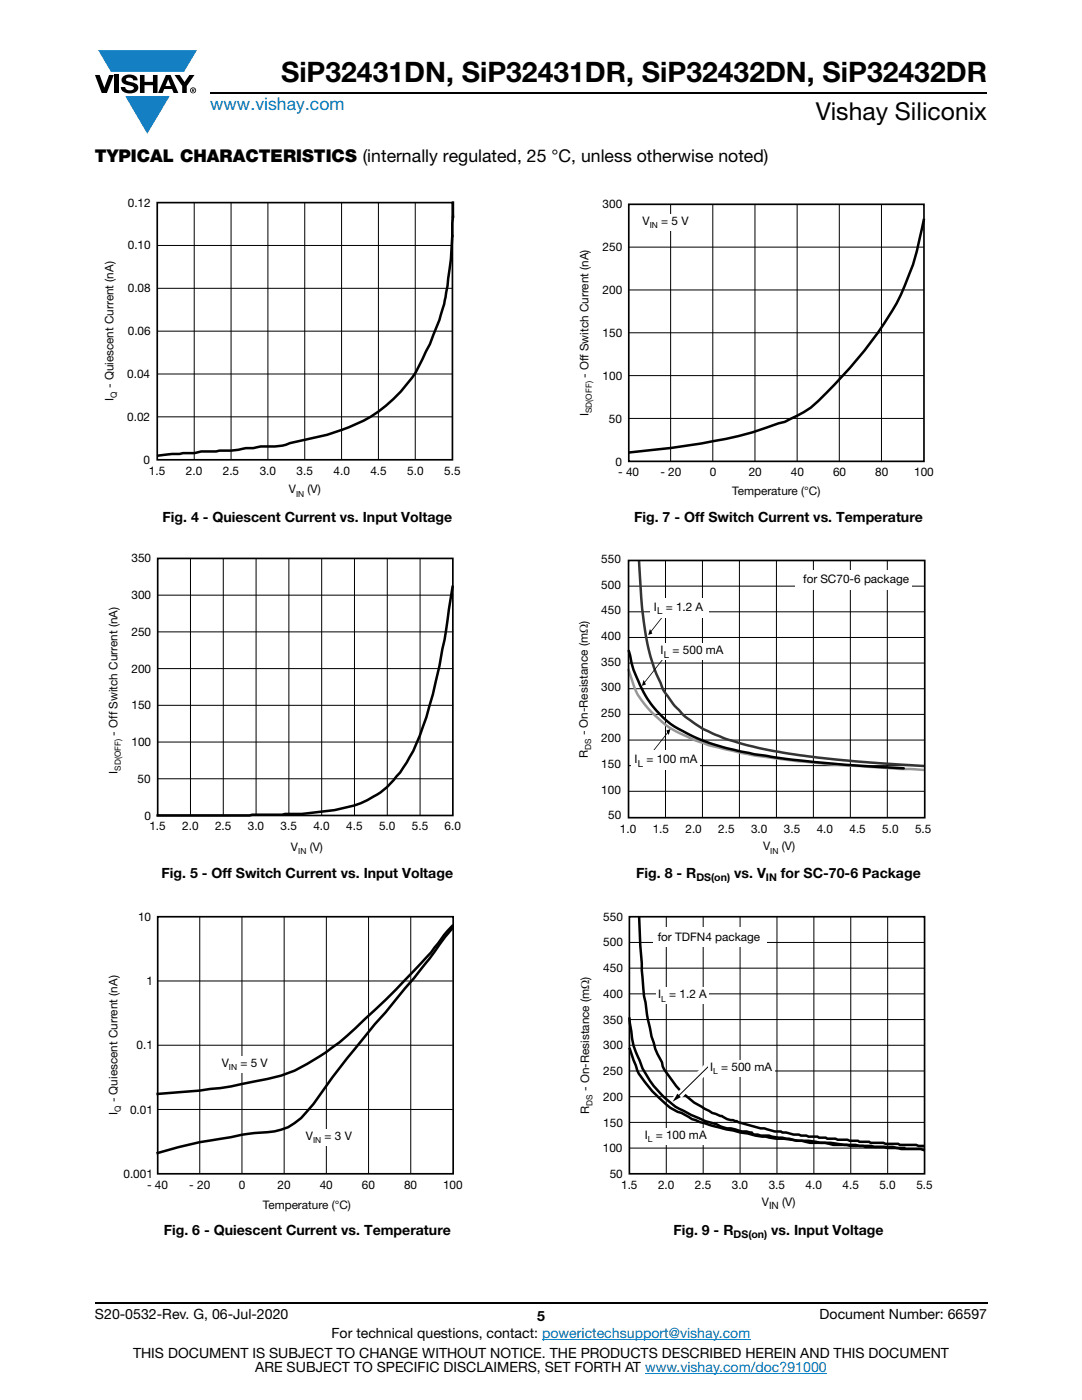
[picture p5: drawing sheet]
<svg xmlns="http://www.w3.org/2000/svg" width="216mm" height="279mm" viewBox="0 0 216 279" stroke-linecap="round" stroke-linejoin="round" font-family="sans-serif">
<g fill="#147fc3">
<path d="M19.6 10h19.7l-2.6 4.3h-1.1h-13.5z"/>
<path d="M25 19.2h8.9l-4.5 7.5z"/>
</g>
<g fill="#000">
<path d="M18.9 15h1l.9 2.5 1-2.5h.9l-1.4 3.6h-1zM22.9 15h.9v3.6h-.9zM24.6 15.3a2.1 2.1 0 0 1 2.8 .3l.1 .4h-.9a.79 .79 0 0 0-.7-.5 .79 .79 0 0 0-.8 .4l.3 .3 1 .2a1.08 1.08 0 0 1 1.2 1 1.08 1.08 0 0 1-1.1 1.2 1.73 1.73 0 0 1-2.4-1.2h.9a.96 .96 0 0 0 .8 .6 .96 .96 0 0 0 .9-.4 1.31 1.31 0 0 0-1.2-.6 1.03 1.03 0 0 1-1.1-.6 1.03 1.03 0 0 1 .2-1.1zM27.9 15h.9v1.3h1.7v-1.3h.9v3.6h-.9v-1.6h-1.7v1.6h-.9zM34.8 15h1.1l.9 1.4 1-1.4h1l-1.5 2.2v1.4h-.9v-1.4z"/>
<path d="M33.6 15.9l.5 1.3h-1.1zM33.1 15l-1.6 3.6h1l.3-.8h1.5l.3 .8h1l-1.6-3.6z"/>
<path d="M38.4 17.8h.2v.2h-.2zM38.3 17.7v.7h.1v-.3l.4 .3-.2-.3 .2-.2-.1-.2z"/>
<path d="M38.1 18a.46 .46 0 0 1 .9 0 .46 .46 0 0 1-.9 0zM37.9 18a.6 .6 0 0 0 1.2 0 .6 .6 0 0 0-1.2 0z"/>
</g>
<path d="M42 18.6h155M18.9 260h178.1" fill="none" stroke="#000" stroke-width=".36"/>
<path d="M108.2 267.3h41.6M128.7 274h36.3" fill="none" stroke="#007ec4" stroke-width=".2"/>
<path d="M20.7 39.3h71.2v60.4h-71.2z" fill="#fff"/>
<path d="M90.4 40.4a110.9 110.9 0 0 1-1.1 16.6 32.8 32.8 0 0 1-2.8 9.8l-.7 1.9-.8 1.5a27.6 27.6 0 0 1-18.2 16.1l-1.5 .5-7.5 1.6a8.3 8.3 0 0 1-4.3 .7h-1.5l-1.5 .3h-1.4a15.1 15.1 0 0 1-5.3 .5l-.7 .2h-2.9l-1.4 .3h-2.3l-4.9 .5" fill="none" stroke="#000" stroke-width=".5"/>
<path d="M31.4 40.4h58.9v51.4h-58.9z" fill="none" stroke="#000" stroke-width=".34"/>
<path d="M31.4 57.5h58.9M31.4 49h58.9M38.8 40.4v51.3M46.1 40.4v51.3M53.5 40.4v51.3M60.8 40.4v51.3M68.2 40.4v51.3M75.5 40.4v51.3M82.9 40.4v51.3M31.4 66.1h58.9M31.4 74.6h58.9M31.4 83.2h58.9" fill="none" stroke="#000" stroke-width=".2"/>
<path d="M21.5 110.3h70.5v60.7h-70.5z" fill="#fff"/>
<path d="M90.3 117.1l-.7 4.5a119.1 119.1 0 0 1-5.8 25.2 26.4 26.4 0 0 1-7.9 11.4l-.7 .4a21.4 21.4 0 0 1-9.7 3.2l-2.7 .3a25.6 25.6 0 0 1-5.9 .3l-.6 .2h-5.9l-.6 .1h-18.3" fill="none" stroke="#000" stroke-width=".5"/>
<path d="M31.5 111.4h58.9v51.3h-58.9z" fill="none" stroke="#000" stroke-width=".34"/>
<g fill="none" stroke="#000" stroke-width=".2">
<path d="M31.4 118.8h59M38 111.4v51.3M44.6 111.4v51.3M51.1 111.4v51.3M57.6 111.4v51.3M64.2 111.4v51.3M70.7 111.4v51.3M77.3 111.4v51.3M83.8 111.4v51.3M31.4 133.4h59M31.4 126.1h59M31.4 140.8h59"/>
<path d="M31.4 148.1h59M31.4 155.4h59"/>
</g>
<path d="M21.5 181.8h70.8v60h-70.8z" fill="#fff"/>
<path d="M90.2 185.3l-2.7 3.5a80.1 80.1 0 0 1-6.7 8.4l-9.9 12a151.4 151.4 0 0 0-8.3 11.1l-1.3 1.5a10 10 0 0 1-7.9 4.2 34.5 34.5 0 0 0-7.3 1l-2.2 .3a69 69 0 0 0-12.4 2.8M90.2 184.8l-.9 1a86.5 86.5 0 0 1-8.5 9.8l-3.9 4-4.1 3.8a53.2 53.2 0 0 1-14 10.3 52.6 52.6 0 0 1-10.5 2.6l-2.2 .5-6.3 .9-8.3 .6" fill="none" stroke="#000" stroke-width=".5"/>
<path d="M31.5 183h58.9v51.3h-58.9z" fill="none" stroke="#000" stroke-width=".34"/>
<path d="M31.4 195.8h59M39.9 183v51.2M48.3 183v51.2M56.7 183v51.2M65.1 183v51.2M73.5 183v51.2M82 183v51.2M31.4 208.6h59M31.4 221.4h59" fill="none" stroke="#000" stroke-width=".2"/>
<g fill="#fff">
<path d="M43.6 210.8h10.6v3.3h-10.6z"/>
<path d="M60.4 225.3h10.6v3.3h-10.6z"/>
<path d="M115.5 39.6h70.8v59.7h-70.8z"/>
</g>
<path d="M125.5 40.8h58.9v51.3h-58.9z" fill="none" stroke="#000" stroke-width=".34"/>
<path d="M125.5 57.9h58.9M125.5 49.3h58.9M133.8 40.8v51.3M142.2 40.8v51.3M150.6 40.8v51.3M159.1 40.8v51.3M167.5 40.8v51.3M175.9 40.8v51.3M125.5 66.4h58.9M125.5 75h58.9M125.5 83.5h58.9" fill="none" stroke="#000" stroke-width=".2"/>
<path d="M184.3 43.9l-.4 1.8a49.6 49.6 0 0 1-10.7 23.3 99.6 99.6 0 0 1-11.4 12.4l-1.4 .9-3.8 1.9-1.3 .3a71.8 71.8 0 0 1-15.3 4l-6.1 .9-8.2 .9" fill="none" stroke="#000" stroke-width=".5"/>
<g fill="#fff">
<path d="M127.6 42.7h10.6v3.3h-10.6z"/>
<path d="M115.2 110.4h70.7v60.5h-70.7z"/>
</g>
<g fill="none" stroke="#000" stroke-width=".2">
<path d="M125.4 117h59M132.8 111.9v51.1M140.2 111.9v51.1M147.5 111.9v51.1M154.9 111.9v51.1M162.3 111.9v51.1M169.7 111.9v51.1M177.1 111.9v51.1M125.4 137.4h59M125.4 132.3h59M125.4 127.2h59M125.4 122.1h59"/>
<path d="M125.4 157.9h59M125.4 152.8h59M125.4 147.7h59M125.4 142.6h59"/>
</g>
<path d="M125.4 133.7l.2 .6a17.9 17.9 0 0 0 6.6 9.9 32.6 32.6 0 0 0 13.9 5.6l4.4 1 8.8 1.1 6.4 .6 18.6 1.2" fill="none" stroke="#999" stroke-width=".5"/>
<path d="M125.5 129.9a24.2 24.2 0 0 0 7.3 13.8 33.1 33.1 0 0 0 13.3 5.9l4.5 .9 7.5 1.1 10.4 1 11.8 .7" fill="none" stroke="#000" stroke-width=".5"/>
<path d="M127.5 111.8a88.4 88.4 0 0 0 2.1 18.7 35.9 35.9 0 0 0 3.2 7.8l.2 .3a21.8 21.8 0 0 0 11.4 8.7l3.5 1.1 3.7 .9 8.1 1.4 11.3 1.3 13.6 .9" fill="none" stroke="#333" stroke-width=".5"/>
<path d="M125.4 111.9h59.1v51.3h-59.1z" fill="none" stroke="#000" stroke-width=".34"/>
<path d="M133.6 129.7l.1 .2-5.1 6.4-.1-.1zM128.4 135.7l.5 .9-.8 .3z" fill="#000"/>
<path d="M158.7 113.7h23.3v3.9h-23.3z" fill="#fff"/>
<path d="M134.9 119.6l.1 .1-5.1 6.5-.1-.2zM129.7 125.5l.5 .9-.9 .3z" fill="#000"/>
<g fill="#fff">
<path d="M129.7 119.4h11.6v3.9h-11.6z"/>
<path d="M131.5 128.3h14.1v3.4h-14.1z"/>
</g>
<path d="M133.3 146.1v.1l-5.1 6.5v-.2zM133 145.8l.8-.3-.4 1.2z" fill="#000"/>
<g fill="#fff">
<path d="M125.9 149.8h13.7v3.9h-13.7z"/>
<path d="M115.5 181.8h70.6v60h-70.6z"/>
</g>
<g fill="none" stroke="#000" stroke-width=".2">
<path d="M125.6 198.3h58.9M125.6 188.1h58.9M125.6 193.2h58.9M132.9 183v51.1M140.3 183v51.1M147.7 183v51.1M155 183v51.1M162.4 183v51.1M169.8 183v51.1M177.1 183v51.1M125.6 218.9h58.9M125.6 213.7h58.9"/>
<path d="M125.6 208.6h58.9M125.6 203.5h58.9M125.6 224h58.9M125.6 229.1h58.9"/>
</g>
<path d="M125.6 183h58.9v51.3h-58.9z" fill="none" stroke="#000" stroke-width=".34"/>
<path d="M127.5 183.1l.7 12a31.6 31.6 0 0 0 .8 6.2l1 5.6 .4 1.2a11.9 11.9 0 0 0 1.7 3.9l.1 .8a20.3 20.3 0 0 0 10.6 9.5l1.2 .4a3.3 3.3 0 0 0 2.3 .8l5.5 1.7h.7l.6 .2a5.1 5.1 0 0 0 2.7 .4l.3 .2h.8a4.8 4.8 0 0 0 2.5 .4l.4 .2h.8a4.8 4.8 0 0 0 2.5 .2l.3 .2 3 .3a5 5 0 0 0 2.7 .2l.4 .2a3 3 0 0 1 2 .2 3.4 3.4 0 0 1 2.2 .2h.8a4.3 4.3 0 0 1 2.2 .2h.7a3.2 3.2 0 0 1 2.1 .2h3.3l.5 .2h1M125.6 203.3l.4 2.5a12.7 12.7 0 0 0 1.6 5.8 19.4 19.4 0 0 0 7.2 9.3l1.6 .8a30.2 30.2 0 0 0 6.6 2.7 5.1 5.1 0 0 0 2.8 .8l2.3 .6 1.9 .2a.93 .93 0 0 0 1.2 .4l.6 .2h1.6l.6 .2 3.5 .5a7.3 7.3 0 0 0 3.8 .4l2.4 .4a15.8 15.8 0 0 1 4.8 .4l5.4 .2 .6 .2a16.3 16.3 0 0 1 4.4 .2h1.5M125.7 209.3l1.2 3.3a6.8 6.8 0 0 0 1.8 3.3 19 19 0 0 0 6.5 6l.8 .2a20 20 0 0 0 6.5 2.7 98.8 98.8 0 0 0 11.1 2.2l6.4 .7a9.6 9.6 0 0 0 4.6 .4 8.9 8.9 0 0 0 4.3 .4l.8 .2h2.5l.5 .2a12.7 12.7 0 0 1 4.3 .2h2.1l.7 .2h3.9l.6 .2" fill="none" stroke="#000" stroke-width=".5"/>
<g fill="#fff">
<path d="M130.9 197.1h10.6v3.2h-10.6z"/>
<path d="M128.2 225.1h13.3v3.3h-13.3z"/>
<path d="M140.9 212l1.4 1.2-7.7 7.2-.9-.9z"/>
</g>
<path d="M141.5 212.7l-6.2 6.1" fill="none" stroke="#000" stroke-width=".2"/>
<path d="M135.2 218.2l.7 .7-1.7 1z" fill="#000"/>
<g fill="#fff">
<path d="M141.3 211.6h13.2v3.2h-13.2z"/>
<path d="M130.4 185.1h22.7v3.9h-22.7z"/>
</g>
<text font-size="5.6" x="56.1" y="16.4">SiP32431DN, SiP32431DR, SiP32432DN, SiP32432DR</text>
<text font-size="4.9" x="162.8" y="24">Vishay Siliconix</text>
<text font-size="3.5" fill="#007ec4" x="42" y="21.9">www.vishay.com</text>
<text font-size="3.5" x="18.9" y="32.3">TYPICAL CHARACTERISTICS (internally regulated, 25 °C, unless otherwise noted)</text>
<g font-size="2.8">
<text x="32.4" y="104.1">Fig. 4 - Quiescent Current vs. Input Voltage</text>
<text x="126.5" y="104.1">Fig. 7 - Off Switch Current vs. Temperature</text>
<text x="32.2" y="175.3">Fig. 5 - Off Switch Current vs. Input Voltage</text>
<text x="126.9" y="175.3">Fig. 8 - R</text>
<text x="146.5" y="175.3">vs. V</text>
<text x="155.8" y="175.3">for SC-70-6 Package</text>
<text x="32.7" y="246.5">Fig. 6 - Quiescent Current vs. Temperature</text>
<text x="134.4" y="246.5">Fig. 9 - R</text>
<text x="153.9" y="246.5">vs. Input Voltage</text>
<text x="18.9" y="263.3">S20-0532-Rev. G, 06-Jul-2020</text>
<text x="107.2" y="263.6">5</text>
<text x="163.6" y="263.3">Document Number: 66597</text>
<text x="66.1" y="267.1">For technical questions, contact: powerictechsupport@vishay.com</text>
<text x="26.5" y="271">THIS DOCUMENT IS SUBJECT TO CHANGE WITHOUT NOTICE. THE PRODUCTS DESCRIBED HEREIN AND THIS DOCUMENT</text>
<text x="50.9" y="273.8">ARE SUBJECT TO SPECIFIC DISCLAIMERS, SET FORTH AT www.vishay.com/doc?91000</text>
</g>
<g font-size="2.4">
<text x="25.5" y="41.2">0.12</text>
<text x="120.3" y="41.6">300</text>
<text x="25.5" y="49.8">0.10</text>
<text x="120.3" y="50.1">250</text>
<text x="25.5" y="58.3">0.08</text>
<text x="120.3" y="58.7">200</text>
<text x="25.5" y="66.9">0.06</text>
<text x="120.3" y="67.2">150</text>
<text x="25.4" y="75.5">0.04</text>
<text x="120.3" y="75.8">100</text>
<text x="25.4" y="84">0.02</text>
<text x="121.5" y="84.4">50</text>
<text x="28.7" y="92.6">0</text>
<text x="29.7" y="94.7">1.5</text>
<text x="37.1" y="94.7">2.0</text>
<text x="44.5" y="94.7">2.5</text>
<text x="51.8" y="94.7">3.0</text>
<text x="59.2" y="94.7">3.5</text>
<text x="66.5" y="94.7">4.0</text>
<text x="73.9" y="94.7">4.5</text>
<text x="81.3" y="94.7">5.0</text>
<text x="88.6" y="94.7">5.5</text>
<text x="122.8" y="92.9">0</text>
<text x="123.4" y="95">- 40</text>
<text x="131.8" y="95">- 20</text>
<text x="141.6" y="95">0</text>
<text x="149.4" y="95">20</text>
<text x="157.8" y="95">40</text>
<text x="166.2" y="95">60</text>
<text x="174.6" y="95">80</text>
<text x="182.4" y="95">100</text>
<text x="26.2" y="112.2">350</text>
<text x="26.2" y="119.6">300</text>
<text x="26.2" y="126.9">250</text>
<text x="26.2" y="134.2">200</text>
<text x="26.2" y="141.6">150</text>
<text x="26.2" y="148.9">100</text>
<text x="27.5" y="156.3">50</text>
<text x="28.8" y="163.6">0</text>
<text x="29.8" y="165.7">1.5</text>
<text x="36.4" y="165.7">2.0</text>
<text x="42.9" y="165.7">2.5</text>
<text x="49.5" y="165.7">3.0</text>
<text x="56" y="165.7">3.5</text>
<text x="62.5" y="165.7">4.0</text>
<text x="69.1" y="165.7">4.5</text>
<text x="75.6" y="165.7">5.0</text>
<text x="82.2" y="165.7">5.5</text>
<text x="88.7" y="165.7">6.0</text>
<text x="27.6" y="183.7">10</text>
<text x="120.4" y="183.8">550</text>
<text x="120.4" y="188.9">500</text>
<text x="29.2" y="196.6">1</text>
<text x="120.4" y="194">450</text>
<text x="120.4" y="199.2">400</text>
<text x="27.3" y="209.4">0.1</text>
<text x="120.4" y="204.3">350</text>
<text x="120.4" y="209.4">300</text>
<text x="120.4" y="214.6">250</text>
<text x="120.4" y="219.7">200</text>
<text x="25.9" y="222.3">0.01</text>
<text x="120.4" y="224.8">150</text>
<text x="120.3" y="230">100</text>
<text x="24.6" y="235.1">0.001</text>
<text x="29.4" y="237.2">- 40</text>
<text x="37.8" y="237.2">- 20</text>
<text x="47.6" y="237.2">0</text>
<text x="55.4" y="237.2">20</text>
<text x="63.8" y="237.2">40</text>
<text x="72.2" y="237.2">60</text>
<text x="80.6" y="237.2">80</text>
<text x="88.4" y="237.2">100</text>
<text x="121.7" y="235.1">50</text>
<text x="123.9" y="237.2">1.5</text>
<text x="131.3" y="237.2">2.0</text>
<text x="138.7" y="237.2">2.5</text>
<text x="146" y="237.2">3.0</text>
<text x="153.4" y="237.2">3.5</text>
<text x="160.8" y="237.2">4.0</text>
<text x="168.1" y="237.2">4.5</text>
<text x="175.5" y="237.2">5.0</text>
<text x="182.8" y="237.2">5.5</text>
</g>
<g font-size="2.3">
<text x="128.2" y="44.9">V</text>
<text x="131.9" y="44.9">= 5 V</text>
<text x="120" y="112.3">550</text>
<text x="120" y="117.5">500</text>
<text x="160.3" y="116.4">for SC70-6 package</text>
<text x="120" y="122.6">450</text>
<text x="130.5" y="121.9">I</text>
<text x="132.8" y="121.9">= 1.2 A</text>
<text x="120" y="127.7">400</text>
<text x="131.8" y="130.6">I</text>
<text x="134.2" y="130.6">= 500 mA</text>
<text x="120" y="137.9">300</text>
<text x="120" y="132.8">350</text>
<text x="120" y="143.1">250</text>
<text x="120" y="148.2">200</text>
<text x="120" y="153.3">150</text>
<text x="126.6" y="152.3">I</text>
<text x="129" y="152.3">= 100 mA</text>
<text x="120" y="158.4">100</text>
<text x="121.4" y="163.5">50</text>
<text x="123.7" y="166.3">1.0</text>
<text x="130.2" y="166.3">1.5</text>
<text x="136.8" y="166.3">2.0</text>
<text x="143.3" y="166.3">2.5</text>
<text x="149.9" y="166.3">3.0</text>
<text x="156.4" y="166.3">3.5</text>
<text x="163" y="166.3">4.0</text>
<text x="169.5" y="166.3">4.5</text>
<text x="176" y="166.3">5.0</text>
<text x="182.6" y="166.3">5.5</text>
<text x="131.2" y="187.8">for TDFN4 package</text>
<text x="131.3" y="199.2">I</text>
<text x="133.5" y="199.2">= 1.2 A</text>
<text x="44.3" y="213">V</text>
<text x="48" y="213">= 5 V</text>
<text x="141.7" y="213.7">I = 500 mA</text>
<text x="61" y="227.4">V</text>
<text x="64.8" y="227.4">= 3 V</text>
<text x="128.7" y="227.2">I = 100 mA</text>
</g>
<g font-size="2.3" fill="#050605">
<text x="22.7" y="77.5" transform="rotate(-90 22.7 77.5)">- Quiescent Current (nA)</text>
<text x="117.4" y="75.4" transform="rotate(-90 117.4 75.4)">- Off Switch Current (nA)</text>
<text x="22.7" y="80" transform="rotate(-90 22.7 80)">I</text>
<text x="117.4" y="83" transform="rotate(-90 117.4 83)">I</text>
<text x="57.6" y="98.5">V</text>
<text x="61.4" y="98.5">(V)</text>
<text x="146.1" y="98.8">Temperature (°C)</text>
<text x="23.4" y="146.8" transform="rotate(-90 23.4 146.8)">- Off Switch Current (nA)</text>
<text x="117.3" y="146.8" transform="rotate(-90 117.3 146.8)">- On-Resistance (mΩ)</text>
<text x="23.4" y="154.4" transform="rotate(-90 23.4 154.4)">I</text>
<text x="117.3" y="151.3" transform="rotate(-90 117.3 151.3)">R</text>
<text x="58.1" y="169.8">V</text>
<text x="61.8" y="169.8">(V)</text>
<text x="152.3" y="169.7">V</text>
<text x="156" y="169.7">(V)</text>
<text x="23.4" y="220" transform="rotate(-90 23.4 220)">- Quiescent Current (nA)</text>
<text x="117.5" y="217.7" transform="rotate(-90 117.5 217.7)">- On-Resistance (mΩ)</text>
<text x="23.4" y="222.5" transform="rotate(-90 23.4 222.5)">I</text>
<text x="117.5" y="222.3" transform="rotate(-90 117.5 222.3)">R</text>
<text x="52.5" y="241.3">Temperature (°C)</text>
<text x="152" y="240.7">V</text>
<text x="156.1" y="240.7">(V)</text>
</g>
<g font-size="2.1">
<text x="139" y="175.8">DS(on)</text>
<text x="152.8" y="175.8">IN</text>
<text x="146.4" y="247">DS(on)</text>
</g>
<text font-size="2" fill="#050605" x="153.5" y="241.3">IN</text>
<g font-size="1.9">
<text x="131.1" y="122.6">L</text>
<text x="132.5" y="131.3">L</text>
<text x="127.3" y="153">L</text>
</g>
<g font-size="1.7">
<text x="129.6" y="45.5">IN</text>
<text x="131.9" y="199.9">L</text>
<text x="45.7" y="213.6">IN</text>
<text x="142.3" y="214.4">L</text>
<text x="129.3" y="227.9">L</text>
<text x="62.5" y="228.1">IN</text>
</g>
<g font-size="1.7" fill="#050605">
<text x="23.3" y="79.4" transform="rotate(-90 23.3 79.4)">Q</text>
<text x="118.1" y="82.4" transform="rotate(-90 118.1 82.4)">SD(OFF)</text>
<text x="59.1" y="99.1">IN</text>
<text x="118" y="149.7" transform="rotate(-90 118 149.7)">DS</text>
<text x="24.1" y="153.8" transform="rotate(-90 24.1 153.8)">SD(OFF)</text>
<text x="59.5" y="170.5">IN</text>
<text x="153.7" y="170.4">IN</text>
<text x="24.1" y="221.9" transform="rotate(-90 24.1 221.9)">Q</text>
<text x="118.2" y="220.7" transform="rotate(-90 118.2 220.7)">DS</text>
</g>
</svg>
